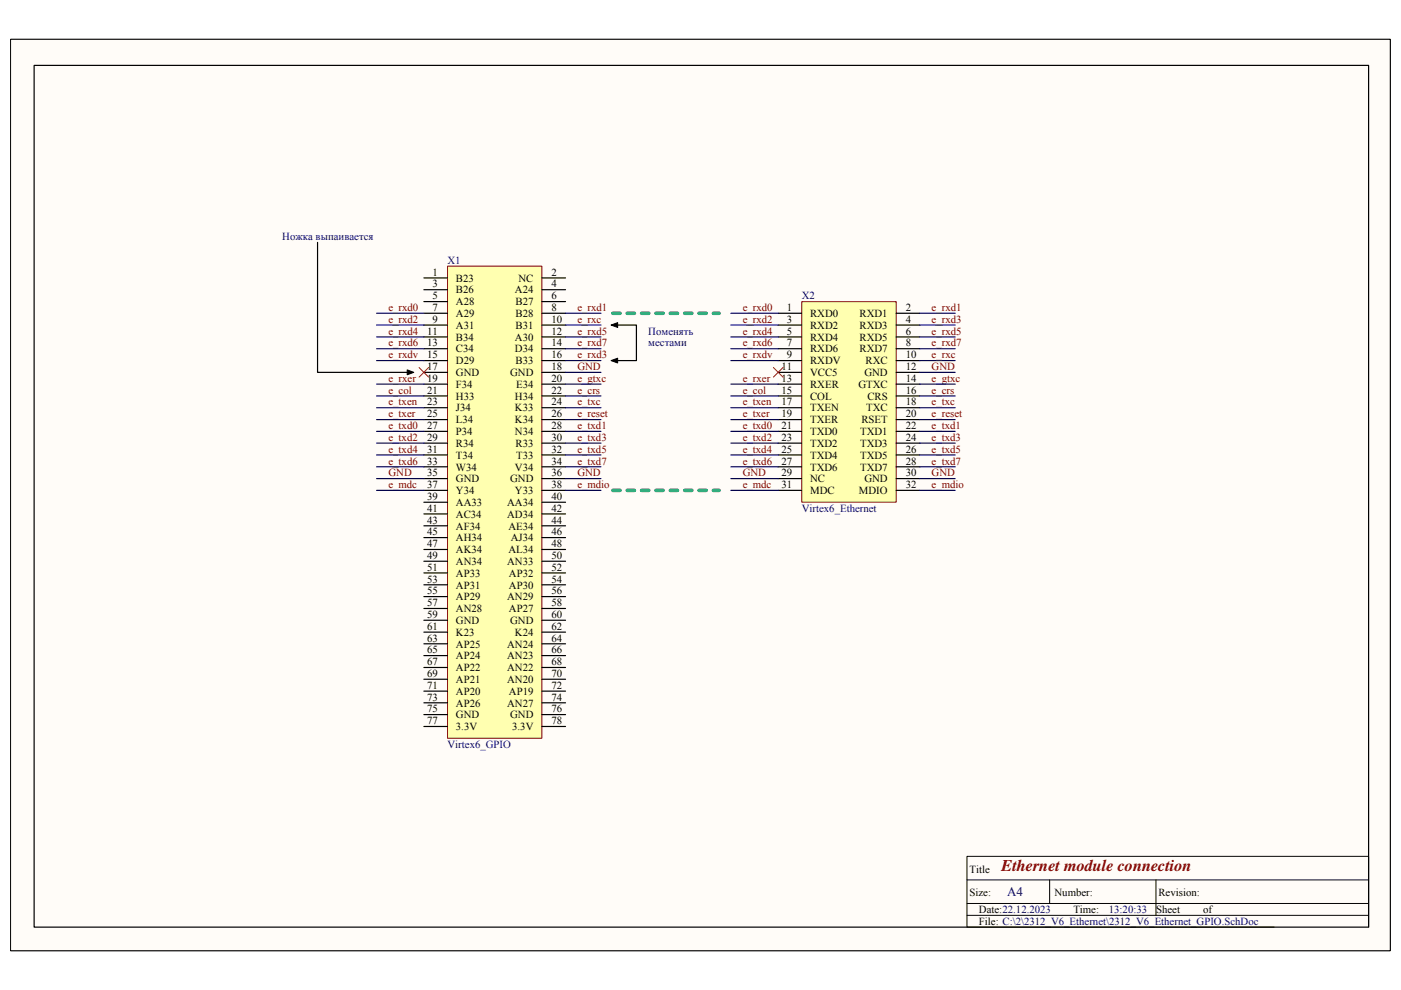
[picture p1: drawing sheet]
<svg xmlns="http://www.w3.org/2000/svg" width="297mm" height="210mm" viewBox="0 0 297 210" stroke-linecap="round" stroke-linejoin="round" font-family="sans-serif">
<path d="M2.3 8.4h292.5v193.2h-292.5z" fill="#fffcf8"/>
<path d="M2.2 8.3h292.6v193.3h-292.6z" fill="none" stroke="#000" stroke-width=".21"/>
<path d="M2.3 8.4h292.5v193.2h-292.5z" fill="#fffcf8"/>
<path d="M2.2 8.3h292.6v193.3h-292.6zM205 186.6h85.2M205 194.1h85.2M205 191.6h85.2M222.5 186.6v5M245.1 186.6v7.5M270.1 196.6h-65.1v-15h85.2v15" fill="none" stroke="#000" stroke-width=".21"/>
<path d="M7.2 13.9h283v182.7h-283z" fill="none" stroke="#000" stroke-width=".25"/>
<path d="M94.9 56.5h20v100h-20z" fill="#ffffb0"/>
<path d="M94.9 56.4h20v100.1h-20z" fill="none" stroke="#800000" stroke-width=".21"/>
<g fill="none" stroke="#000" stroke-width=".25">
<path d="M89.9 58.9h5M114.9 58.9h5M89.9 61.4h5M89.9 63.9h5M89.9 66.4h5M89.9 68.9h5M89.9 71.4h5M89.9 73.9h5M89.9 76.5h5M89.9 79h5M114.9 61.4h5M114.9 63.9h5"/>
<path d="M114.9 66.4h5M114.9 68.9h5M114.9 71.4h5M114.9 73.9h5M114.9 76.5h5M114.9 79h5M89.9 81.4h5M89.9 83.9h5M89.9 86.4h5M89.9 89h5M89.9 91.5h5M89.9 94h5"/>
<path d="M89.9 96.5h5M89.9 99h5M114.9 81.4h5M114.9 83.9h5M114.9 86.4h5M114.9 89h5M114.9 91.5h5M114.9 94h5M114.9 96.5h5M114.9 99h5M89.9 101.5h5M89.9 104h5"/>
<path d="M89.9 106.5h5M89.9 109h5M89.9 111.5h5M89.9 114h5M89.9 116.5h5M89.9 119h5M114.9 101.5h5M114.9 104h5M114.9 106.5h5M114.9 109h5M114.9 111.5h5M114.9 114h5"/>
<path d="M114.9 116.5h5M114.9 119h5M89.9 121.5h5M89.9 124h5M89.9 126.5h5M89.9 129h5M89.9 131.5h5M89.9 134h5M89.9 136.5h5M89.9 139h5M114.9 121.5h5M114.9 124h5"/>
<path d="M114.9 126.5h5M114.9 129h5M114.9 131.5h5M114.9 134h5M114.9 136.5h5M114.9 139h5M89.9 141.5h5M89.9 144h5M89.9 146.5h5M89.9 149h5M89.9 151.5h5M89.9 154h5"/>
<path d="M114.9 141.5h5M114.9 144h5M114.9 146.5h5M114.9 149h5M114.9 151.5h5M114.9 154h5"/>
</g>
<path d="M170 64h20v42.5h-20z" fill="#ffffb0"/>
<path d="M170 64h20v42.5h-20z" fill="none" stroke="#800000" stroke-width=".21"/>
<g fill="none" stroke="#000" stroke-width=".25">
<path d="M67.3 51.4v27.6h20.1M129.9 68.9h5v7.6h-5M165 66.4h5M165 68.9h5M165 71.4h5M165 73.9h5M165 76.5h5M165 79h5M190 66.4h5M190 68.9h5M190 71.4h5M190 73.9h5"/>
<path d="M190 76.5h5M190 79h5M165 81.4h5M165 83.9h5M165 86.4h5M165 89h5M165 91.5h5M165 94h5M165 96.5h5M165 99h5M190 81.4h5M190 83.9h5"/>
<path d="M190 86.4h5M190 89h5M190 91.5h5M190 94h5M190 96.5h5M190 99h5M165 101.5h5M165 104h5M190 101.5h5M190 104h5"/>
</g>
<path d="M129.9 66.4h22.6M129.9 104h22.6" fill="none" stroke="#00a36e" stroke-width=".76" stroke-dasharray="1.5 1.5"/>
<g fill="none" stroke="#000080" stroke-width=".25">
<path d="M79.8 66.4h10.1M79.8 68.9h10.1M79.8 71.4h10.1M79.8 73.9h10.1M79.8 76.5h10.1M119.9 66.4h7.5M119.9 68.9h7.5M119.9 71.4h7.5M119.9 73.9h7.5M119.9 76.5h7.5M119.9 79h7.5M155 68.9h10"/>
<path d="M155 71.4h10M155 73.9h10M155 76.5h10M155 66.4h10M195 66.4h7.5M195 68.9h7.5M195 71.4h7.5M195 73.9h7.5M195 76.5h7.5M195 79h7.5M79.8 81.4h10.1M79.8 86.4h10.1"/>
<path d="M79.8 83.9h10.1M79.8 89h10.1M79.8 91.5h10.1M79.8 94h10.1M79.8 96.5h10.1M79.8 99h10.1M119.9 81.4h7.5M119.9 86.4h7.5M119.9 83.9h7.5M119.9 89h7.5M119.9 91.5h7.5M119.9 94h7.5"/>
<path d="M119.9 96.5h7.5M119.9 99h7.5M155 91.5h10M155 94h10M155 96.5h10M155 99h10M155 81.4h10M155 86.4h10M155 83.9h10M155 89h10M195 81.4h7.5M195 86.4h7.5"/>
<path d="M195 83.9h7.5M195 89h7.5M195 91.5h7.5M195 94h7.5M195 96.5h7.5M195 99h7.5M79.8 104h10.1M79.8 101.5h10.1M119.9 104h7.5M119.9 101.5h7.5M155 104h10M155 101.5h10"/>
<path d="M195 104h7.5M195 101.5h7.5"/>
</g>
<path d="M88.9 77.9l2 2.1M90.9 77.9l-2 2.1M164 77.9l2 2.1M166 77.9l-2 2.1" fill="none" stroke="#f00" stroke-width=".21"/>
<g fill="#000" stroke="#000" stroke-width=".21">
<path d="M86.3 78.4l1.4 .6-1.4 .5z" fill-rule="evenodd"/>
<path d="M129.6 68.9l1.4-.5v1z" fill-rule="evenodd"/>
<path d="M129.6 76.5l1.4-.6v1.1z" fill-rule="evenodd"/>
</g>
<text font-size="3.5" fill="#800000" x="212.3" y="184.6">Ethernet module connection</text>
<text font-size="2.8" fill="#000080" x="213.5" y="190">A4</text>
<g font-size="2.3" fill="#000080">
<text x="59.8" y="50.9">Ножка выпаивается</text>
<text x="94.9" y="55.9">X1</text>
<text x="170" y="63.4">X2</text>
<text x="137.5" y="71">Поменять</text>
<text x="137.5" y="73.4">местами</text>
<text x="170" y="108.5">Virtex6_Ethernet</text>
<text x="94.9" y="158.6">Virtex6_GPIO</text>
<text x="235.1" y="193.6">13:20:33</text>
</g>
<g font-size="2.3">
<text x="91.7" y="58.4">1</text>
<text x="96.7" y="59.7">B23</text>
<text x="109.9" y="59.7">NC</text>
<text x="116.9" y="58.4">2</text>
<text x="91.7" y="60.9">3</text>
<text x="91.7" y="63.4">5</text>
<text x="91.7" y="65.9">7</text>
<text x="96.7" y="62.2">B26</text>
<text x="96.7" y="64.7">A28</text>
<text x="109.2" y="62.2">A24</text>
<text x="109.3" y="64.7">B27</text>
<text x="116.9" y="60.9">4</text>
<text x="116.9" y="63.4">6</text>
<text x="116.9" y="65.9">8</text>
<text x="166.8" y="65.9">1</text>
<text x="192.1" y="65.9">2</text>
<text x="90.5" y="71">11</text>
<text x="91.7" y="68.5">9</text>
<text x="96.7" y="67.2">A29</text>
<text x="96.7" y="69.7">A31</text>
<text x="109.3" y="67.2">B28</text>
<text x="109.3" y="69.7">B31</text>
<text x="116.9" y="71">12</text>
<text x="116.9" y="68.5">10</text>
<text x="166.8" y="68.5">3</text>
<text x="166.8" y="71">5</text>
<text x="171.8" y="67.2">RXD0</text>
<text x="171.8" y="69.7">RXD2</text>
<text x="182.2" y="67.2">RXD1</text>
<text x="182.2" y="69.7">RXD3</text>
<text x="192.1" y="68.5">4</text>
<text x="192.1" y="71">6</text>
<text x="90.5" y="73.4">13</text>
<text x="90.5" y="75.9">15</text>
<text x="96.7" y="72.2">B34</text>
<text x="96.7" y="74.7">C34</text>
<text x="96.7" y="77.2">D29</text>
<text x="109.2" y="72.2">A30</text>
<text x="109.2" y="74.7">D34</text>
<text x="109.3" y="77.2">B33</text>
<text x="116.9" y="73.4">14</text>
<text x="116.9" y="75.9">16</text>
<text x="166.8" y="73.4">7</text>
<text x="166.8" y="75.9">9</text>
<text x="171.8" y="72.2">RXD4</text>
<text x="171.8" y="74.7">RXD6</text>
<text x="171.8" y="77.2">RXDV</text>
<text x="182.2" y="72.2">RXD5</text>
<text x="182.2" y="74.7">RXD7</text>
<text x="183.5" y="77.2">RXC</text>
<text x="192.1" y="73.4">8</text>
<text x="192.1" y="75.9">10</text>
<text x="90.5" y="78.5">17</text>
<text x="90.5" y="81">19</text>
<text x="90.5" y="83.5">21</text>
<text x="96.7" y="79.7">GND</text>
<text x="96.7" y="82.2">F34</text>
<text x="108.2" y="79.7">GND</text>
<text x="109.4" y="82.2">E34</text>
<text x="116.9" y="83.5">22</text>
<text x="116.9" y="78.5">18</text>
<text x="116.9" y="81">20</text>
<text x="165.7" y="78.5">11</text>
<text x="165.7" y="81">13</text>
<text x="165.7" y="83.5">15</text>
<text x="171.8" y="79.7">VCC5</text>
<text x="171.8" y="82.2">RXER</text>
<text x="182" y="82.2">GTXC</text>
<text x="183.3" y="79.7">GND</text>
<text x="192.1" y="81">14</text>
<text x="192.1" y="83.5">16</text>
<text x="192.1" y="78.5">12</text>
<text x="90.5" y="86">23</text>
<text x="90.5" y="88.5">25</text>
<text x="96.7" y="84.7">H33</text>
<text x="96.7" y="87.2">J34</text>
<text x="96.7" y="89.7">L34</text>
<text x="109.2" y="84.7">H34</text>
<text x="109.2" y="87.2">K33</text>
<text x="109.2" y="89.7">K34</text>
<text x="116.9" y="86">24</text>
<text x="116.9" y="88.5">26</text>
<text x="165.7" y="86">17</text>
<text x="165.7" y="88.5">19</text>
<text x="171.8" y="84.7">COL</text>
<text x="171.8" y="87.2">TXEN</text>
<text x="171.8" y="89.7">TXER</text>
<text x="182.6" y="89.7">RSET</text>
<text x="183.6" y="87.2">TXC</text>
<text x="183.9" y="84.7">CRS</text>
<text x="192.1" y="88.5">20</text>
<text x="192.1" y="86">18</text>
<text x="90.5" y="91">27</text>
<text x="90.5" y="93.5">29</text>
<text x="90.5" y="96">31</text>
<text x="96.7" y="92.2">P34</text>
<text x="96.7" y="94.7">R34</text>
<text x="109.2" y="92.2">N34</text>
<text x="109.3" y="94.7">R33</text>
<text x="116.9" y="91">28</text>
<text x="116.9" y="93.5">30</text>
<text x="116.9" y="96">32</text>
<text x="165.7" y="91">21</text>
<text x="165.7" y="93.5">23</text>
<text x="165.7" y="96">25</text>
<text x="171.8" y="92.2">TXD0</text>
<text x="171.8" y="94.7">TXD2</text>
<text x="182.4" y="92.2">TXD1</text>
<text x="182.4" y="94.7">TXD3</text>
<text x="192.1" y="91">22</text>
<text x="192.1" y="93.5">24</text>
<text x="192.1" y="96">26</text>
<text x="90.5" y="98.5">33</text>
<text x="90.5" y="101">35</text>
<text x="96.7" y="97.2">T34</text>
<text x="96.7" y="99.8">W34</text>
<text x="109.2" y="99.8">V34</text>
<text x="109.4" y="97.2">T33</text>
<text x="116.9" y="98.5">34</text>
<text x="116.9" y="101">36</text>
<text x="165.7" y="98.5">27</text>
<text x="165.7" y="101">29</text>
<text x="171.8" y="97.2">TXD4</text>
<text x="171.8" y="99.8">TXD6</text>
<text x="182.4" y="97.2">TXD5</text>
<text x="182.4" y="99.8">TXD7</text>
<text x="192.1" y="98.5">28</text>
<text x="192.1" y="101">30</text>
<text x="90.5" y="103.5">37</text>
<text x="90.5" y="106">39</text>
<text x="96.7" y="102.3">GND</text>
<text x="96.7" y="104.8">Y34</text>
<text x="96.7" y="107.3">AA33</text>
<text x="107.5" y="107.3">AA34</text>
<text x="108.2" y="102.3">GND</text>
<text x="109.2" y="104.8">Y33</text>
<text x="116.9" y="103.5">38</text>
<text x="116.9" y="106">40</text>
<text x="165.7" y="103.5">31</text>
<text x="171.8" y="102.3">NC</text>
<text x="171.8" y="104.8">MDC</text>
<text x="182.1" y="104.8">MDIO</text>
<text x="183.3" y="102.3">GND</text>
<text x="192.1" y="103.5">32</text>
<text x="90.5" y="108.5">41</text>
<text x="90.5" y="111">43</text>
<text x="90.5" y="113.5">45</text>
<text x="96.7" y="109.8">AC34</text>
<text x="96.7" y="112.3">AF34</text>
<text x="107.5" y="109.8">AD34</text>
<text x="107.8" y="112.3">AE34</text>
<text x="116.9" y="111">44</text>
<text x="116.9" y="108.5">42</text>
<text x="116.9" y="113.5">46</text>
<text x="90.5" y="116">47</text>
<text x="90.5" y="118.5">49</text>
<text x="96.7" y="114.8">AH34</text>
<text x="96.7" y="117.3">AK34</text>
<text x="96.7" y="119.8">AN34</text>
<text x="107.5" y="119.8">AN33</text>
<text x="107.8" y="117.3">AL34</text>
<text x="108.3" y="114.8">AJ34</text>
<text x="116.9" y="116">48</text>
<text x="116.9" y="118.5">50</text>
<text x="90.5" y="121">51</text>
<text x="90.5" y="123.5">53</text>
<text x="96.7" y="122.3">AP33</text>
<text x="96.7" y="124.8">AP31</text>
<text x="107.9" y="122.3">AP32</text>
<text x="107.9" y="124.8">AP30</text>
<text x="116.9" y="121">52</text>
<text x="116.9" y="123.5">54</text>
<text x="90.5" y="126">55</text>
<text x="90.5" y="128.5">57</text>
<text x="90.5" y="131">59</text>
<text x="96.7" y="127.3">AP29</text>
<text x="96.7" y="129.8">AN28</text>
<text x="107.5" y="127.3">AN29</text>
<text x="107.9" y="129.8">AP27</text>
<text x="116.9" y="131">60</text>
<text x="116.9" y="126">56</text>
<text x="116.9" y="128.5">58</text>
<text x="90.5" y="133.5">61</text>
<text x="90.5" y="136">63</text>
<text x="96.7" y="132.3">GND</text>
<text x="96.7" y="134.8">K23</text>
<text x="96.7" y="137.3">AP25</text>
<text x="107.5" y="137.3">AN24</text>
<text x="108.2" y="132.3">GND</text>
<text x="109.2" y="134.8">K24</text>
<text x="116.9" y="133.5">62</text>
<text x="116.9" y="136">64</text>
<text x="90.5" y="138.5">65</text>
<text x="90.5" y="141">67</text>
<text x="90.5" y="143.5">69</text>
<text x="96.7" y="139.8">AP24</text>
<text x="96.7" y="142.3">AP22</text>
<text x="107.5" y="139.8">AN23</text>
<text x="107.5" y="142.3">AN22</text>
<text x="116.9" y="138.5">66</text>
<text x="116.9" y="141">68</text>
<text x="116.9" y="143.5">70</text>
<text x="90.5" y="146">71</text>
<text x="90.5" y="148.5">73</text>
<text x="96.7" y="144.8">AP21</text>
<text x="96.7" y="147.3">AP20</text>
<text x="96.7" y="149.8">AP26</text>
<text x="107.5" y="144.8">AN20</text>
<text x="107.5" y="149.8">AN27</text>
<text x="107.9" y="147.3">AP19</text>
<text x="116.9" y="148.5">74</text>
<text x="116.9" y="146">72</text>
<text x="90.5" y="151">75</text>
<text x="90.5" y="153.5">77</text>
<text x="96.7" y="152.3">GND</text>
<text x="96.7" y="154.8">3.3V</text>
<text x="108.2" y="152.3">GND</text>
<text x="108.6" y="154.8">3.3V</text>
<text x="116.9" y="153.5">78</text>
<text x="116.9" y="151">76</text>
<text x="205.5" y="185.1">Title</text>
<text x="205.5" y="190.1">Size:</text>
<text x="223.6" y="190.1">Number:</text>
<text x="245.6" y="190.1">Revision:</text>
<text x="207.6" y="193.6">Date:22.12.2023</text>
<text x="207.6" y="196.1">File: C:\2\2312_V6_Ethernet\2312_V6_Ethernet_GPIO.SchDoc</text>
<text x="227.6" y="193.6">Time:</text>
<text x="245.1" y="193.6">Sheet</text>
<text x="255.1" y="193.6">of</text>
</g>
<g font-size="2.3" fill="#800000">
<text x="82.4" y="65.9">e_rxd0</text>
<text x="122.4" y="65.9">e_rxd1</text>
<text x="157.5" y="65.9">e_rxd0</text>
<text x="197.5" y="65.9">e_rxd1</text>
<text x="82.4" y="68.5">e_rxd2</text>
<text x="82.4" y="71">e_rxd4</text>
<text x="122.4" y="68.5">e_rxc</text>
<text x="122.4" y="71">e_rxd5</text>
<text x="157.5" y="68.5">e_rxd2</text>
<text x="157.5" y="71">e_rxd4</text>
<text x="197.5" y="68.5">e_rxd3</text>
<text x="197.5" y="71">e_rxd5</text>
<text x="82.4" y="73.4">e_rxd6</text>
<text x="82.4" y="75.9">e_rxdv</text>
<text x="122.4" y="75.9">e_rxd3</text>
<text x="122.4" y="73.4">e_rxd7</text>
<text x="157.5" y="73.4">e_rxd6</text>
<text x="157.5" y="75.9">e_rxdv</text>
<text x="197.5" y="73.4">e_rxd7</text>
<text x="197.5" y="75.9">e_rxc</text>
<text x="82.4" y="81">e_rxer</text>
<text x="82.4" y="83.5">e_col</text>
<text x="122.4" y="78.5">GND</text>
<text x="122.4" y="81">e_gtxc</text>
<text x="122.4" y="83.5">e_crs</text>
<text x="157.5" y="83.5">e_col</text>
<text x="157.5" y="81">e_rxer</text>
<text x="197.5" y="78.5">GND</text>
<text x="197.5" y="81">e_gtxc</text>
<text x="197.5" y="83.5">e_crs</text>
<text x="82.4" y="88.5">e_txer</text>
<text x="82.4" y="86">e_txen</text>
<text x="122.4" y="86">e_txc</text>
<text x="122.4" y="88.5">e_reset</text>
<text x="157.5" y="88.5">e_txer</text>
<text x="157.5" y="86">e_txen</text>
<text x="197.5" y="86">e_txc</text>
<text x="197.5" y="88.5">e_reset</text>
<text x="82.4" y="93.5">e_txd2</text>
<text x="82.4" y="96">e_txd4</text>
<text x="82.4" y="91">e_txd0</text>
<text x="122.4" y="91">e_txd1</text>
<text x="122.4" y="93.5">e_txd3</text>
<text x="122.4" y="96">e_txd5</text>
<text x="157.5" y="93.5">e_txd2</text>
<text x="157.5" y="96">e_txd4</text>
<text x="157.5" y="91">e_txd0</text>
<text x="197.5" y="91">e_txd1</text>
<text x="197.5" y="93.5">e_txd3</text>
<text x="197.5" y="96">e_txd5</text>
<text x="82.4" y="98.5">e_txd6</text>
<text x="82.4" y="101">GND</text>
<text x="122.4" y="98.5">e_txd7</text>
<text x="122.4" y="101">GND</text>
<text x="157.5" y="98.5">e_txd6</text>
<text x="157.5" y="101">GND</text>
<text x="197.5" y="98.5">e_txd7</text>
<text x="197.5" y="101">GND</text>
<text x="82.4" y="103.5">e_mdc</text>
<text x="122.4" y="103.5">e_mdio</text>
<text x="157.5" y="103.5">e_mdc</text>
<text x="197.5" y="103.5">e_mdio</text>
</g>
</svg>
